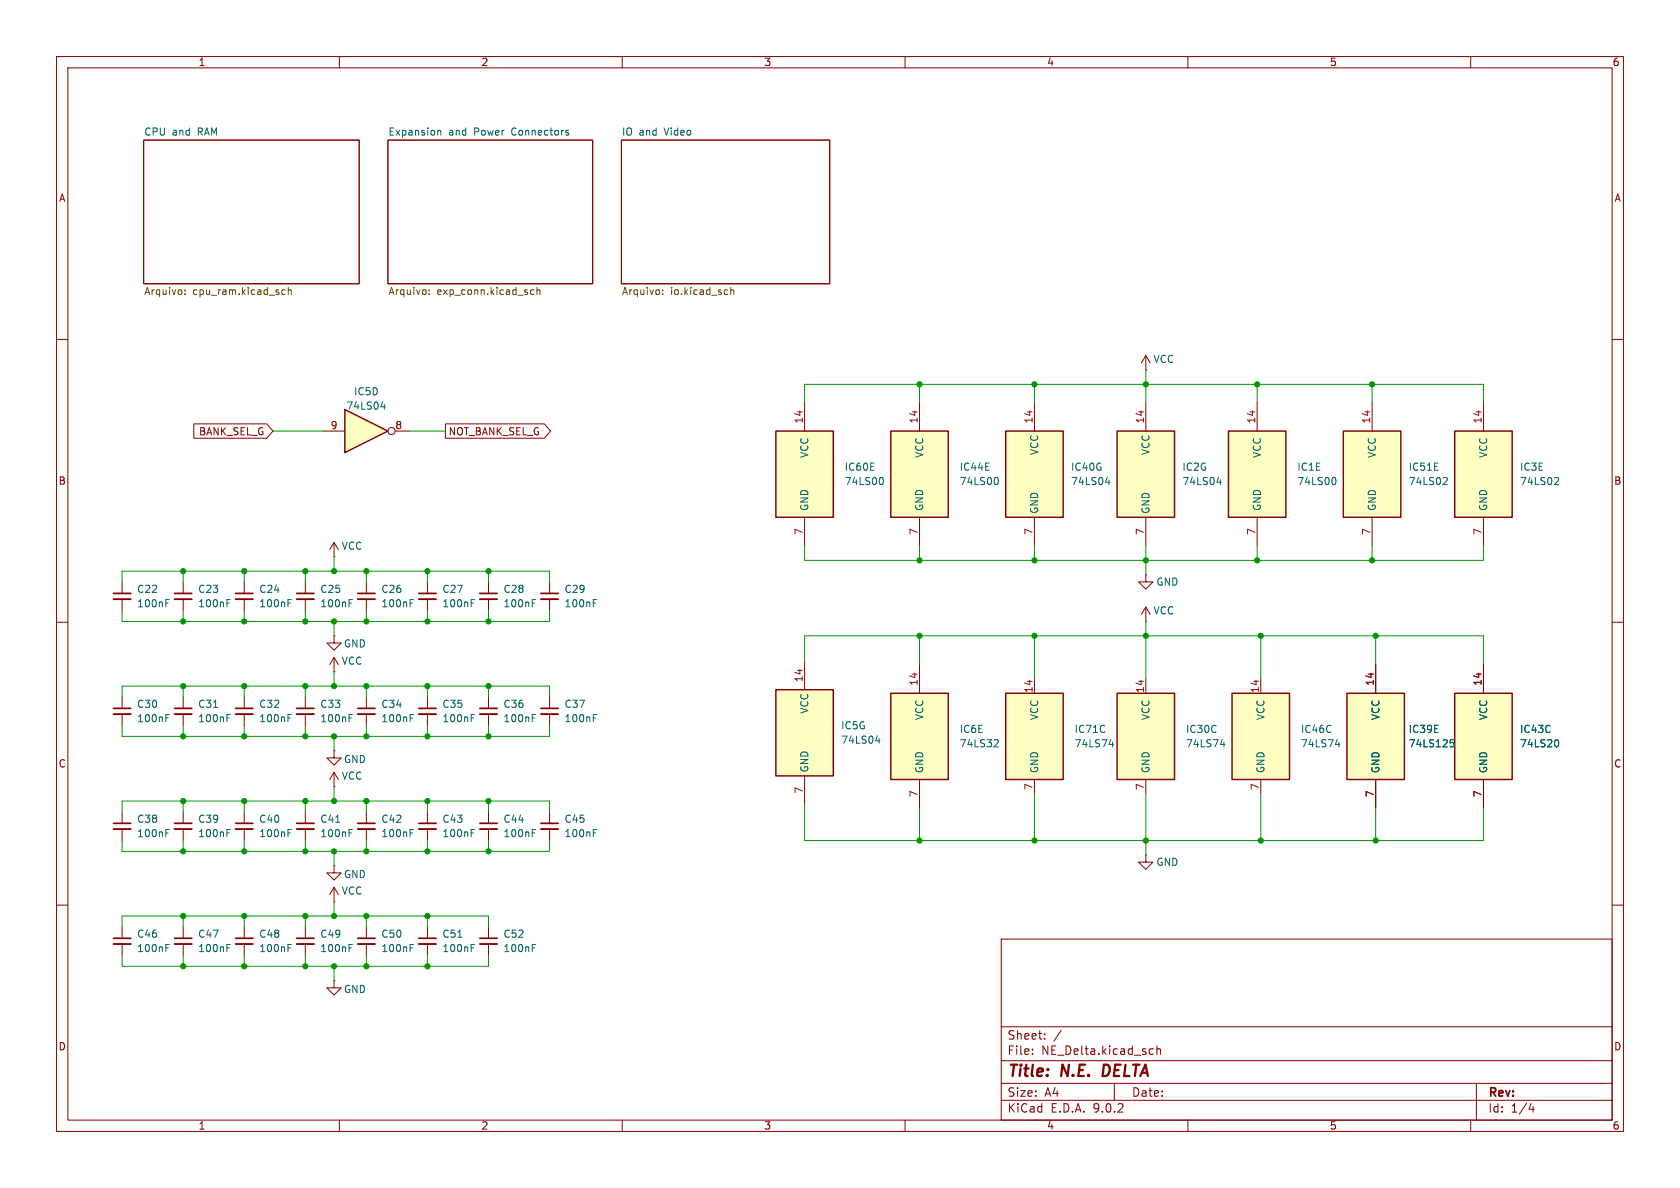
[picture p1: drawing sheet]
<svg xmlns="http://www.w3.org/2000/svg" width="297mm" height="210mm" viewBox="0 0 297 210" stroke-linecap="round" stroke-linejoin="round" font-family="sans-serif">
<g fill="none" stroke="#840000" stroke-width=".18">
<path d="M10 10h277v190h-277zM12 12h273v186h-273zM60 10v2M110 10v2M160 10v2M210 10v2M260 10v2M25.4 24.8h38.1v25.4h-38.1zM68.6 24.8h36.2v25.4h-36.2zM109.9 24.8h36.8v25.4h-36.8zM10 60h2M285 60h2"/>
<path d="M10 110h2M43.2 102.9v2M43.2 105.9v2.1M75.6 102.9v2M75.6 105.9v2.1M97.2 102.9v2M97.2 105.9v2.1M285 110h2M59.1 139.1h.1M59.1 132.7v1.3h1.2l-1.2 1.3-1.3-1.3h1.3M59.1 132.7h.1M59.1 136.5l-.8 1.3"/>
<path d="M59.1 136.5l.7 1.3M59.1 136.5v2.6M75.6 123.2v2M75.6 126.2v2.1M86.4 123.2v2M86.4 126.2v2.1M97.2 123.2v2M97.2 126.2v2.1M32.4 143.5v2M32.4 146.6v2M43.2 143.5v2M43.2 146.6v2"/>
<path d="M86.4 143.5v2M86.4 146.6v2M97.2 143.5v2M97.2 146.6v2M10 160h2M75.6 163.8v2.1M75.6 166.9v2M86.4 163.8v2.1M86.4 166.9v2M177 166h108v32h-108zM285 160h2M60 198v2"/>
<path d="M110 198v2M160 198v2M177 194.5h108M177 191.5h108M177 187.5h108M177 181.5h108M182.5 186.3v.1M182.5 185.5v.1M184.7 183.6v.1M184.7 182.8v.1M187.6 182.1l-1.3 2M197 191.5v3"/>
<path d="M203.5 185.4l.4 .1M203.9 186.3l-.4 .1M204.5 185.5l.2-.1 .4 .1 .1 .9M204.5 184.9v1.5M210 198v2M260 198v2M261 191.5v6.5M270.7 195l-.4 1.1h.9M271 195.6v1"/>
</g>
<path d="M195.2 188.2l-.3 2h.5" fill="none" stroke="#840000" stroke-width=".4"/>
<g fill="none" stroke="#006464" stroke-width=".18">
<path d="M77.4 23v.9M77.4 23.2l.2-.2 .3 .1v.8M100.2 23l.3 .1M100.2 23.5h.3l.1 .2-.2 .2h-.3M50.9 106.6h.4M50.9 106h.6M83.3 106.6h.4M83.3 106h.6M104.9 106.6h.4M104.9 106h.6M83.3 126.9h.4M83.3 126.3h.6"/>
<path d="M94.1 126.9h.4M94.1 126.3h.6M104.9 126.9h.4M104.9 126.3h.6M40.1 147.2h.4M40.1 146.6h.6M50.9 147.2h.4M50.9 146.6h.6M94.1 147.2h.4M94.1 146.6h.6M104.9 147.2h.4M104.9 146.6h.6"/>
<path d="M80.9 165.7h.8M83.3 167.6h.4M83.3 167h.6M94.1 167.6h.4M94.1 167h.6"/>
</g>
<g fill="none" stroke="#725600" stroke-width=".18">
<path d="M32.7 52v.1M32.7 51.3v.1M50.4 51.3l-.3-.1-.3 .3 .1 .5h.5M51 51.3l.1-.1 .3 .1 .1 .8M51 50.8v1.3M75.9 52v.1M75.9 51.3v.1M93.8 51.8l.2 .3 .4-.1M94.4 51.3l-.4-.1-.2 .3M94.9 51.3l.2-.1 .3 .1 .1 .8M94.9 50.8v1.3M117.2 52v.1"/>
<path d="M117.2 51.3v.1M129.2 51.3l.2-.1 .3 .1v.8M129.2 50.8v1.3"/>
</g>
<path d="M41.7 104.9h3M74 104.9h3.1M95.6 104.9h3.1M74 125.2h3.1M84.8 125.2h3.1M95.6 125.2h3.1M30.9 145.5h3M41.7 145.5h3M84.8 145.5h3.1M95.6 145.5h3.1M74 165.9h3.1M84.8 165.9h3.1" fill="none" stroke="#840000" stroke-width=".3"/>
<path d="M41.7 105.9h3M74 105.9h3.1M95.6 105.9h3.1M74 126.2h3.1M84.8 126.2h3.1M95.6 126.2h3.1M30.9 146.6h3M41.7 146.6h3M84.8 146.6h3.1M95.6 146.6h3.1M74 166.9h3.1M84.8 166.9h3.1" fill="none" stroke="#840000" stroke-width=".33"/>
<path d="M137.2 121.9h10.1v15.3h-10.1z" fill="#ffffc2"/>
<path d="M137.2 121.9h10.1v15.3h-10.1z" fill="none" stroke="#840000" stroke-width=".25"/>
<path d="M142.2 116.8v5.1M142.2 137.2v5M64.8 163.8v2.1M64.8 166.9v2" fill="none" stroke="#840000" stroke-width=".18"/>
<path d="M154.8 131h.8M155.4 130.5v.9M72.5 167.6h.4M72.5 167h.6" fill="none" stroke="#006464" stroke-width=".18"/>
<path d="M63.2 165.9h3.1" fill="none" stroke="#840000" stroke-width=".3"/>
<path d="M63.2 166.9h3.1" fill="none" stroke="#840000" stroke-width=".33"/>
<path d="M157.5 122.6h10.1v15.2h-10.1z" fill="#ffffc2"/>
<path d="M157.5 122.6h10.1v15.2h-10.1z" fill="none" stroke="#840000" stroke-width=".25"/>
<g fill="none" stroke="#840000" stroke-width=".18">
<path d="M59.1 98.4h.1M59.1 95.9l-.8 1.3M59.1 95.9l.7 1.3M59.1 95.9v2.5M54 102.9v2M54 105.9v2.1M59.1 118.7h.1M59.1 112.4v1.3h1.2l-1.2 1.2-1.3-1.2h1.3M59.1 112.4h.1M59.1 116.2v2.5M59.1 116.2l-.8 1.3M59.1 116.2l.7 1.3"/>
<path d="M162.6 117.5v5.1M54 123.2v2M54 126.2v2.1M162.6 137.8v5.1M21.6 143.5v2M21.6 146.6v2M54 143.5v2M54 146.6v2M59.1 159.4h.1M59.1 153v1.3h1.2l-1.2 1.3-1.3-1.3h1.3M59.1 153h.1M59.1 156.8v2.6"/>
<path d="M59.1 156.8l-.8 1.3M59.1 156.8l.7 1.3M21.6 163.8v2.1M21.6 166.9v2M32.4 163.8v2.1M32.4 166.9v2M43.2 163.8v2.1M43.2 166.9v2M54 163.8v2.1M54 166.9v2M59.1 173.4v1.2h1.2l-1.2 1.3-1.3-1.3h1.3M59.1 173.4h.1"/>
</g>
<g fill="none" stroke="#006464" stroke-width=".18">
<path d="M61.7 106.6h.4M61.7 106h.6M61.7 126.9h.4M61.7 126.3h.6M175.9 130.8h.5l.1 .3-.8 .9h.8M29.3 147.2h.4M29.3 146.6h.6M59.3 145.4h.8M61.7 147.2h.4M61.7 146.6h.6M29.3 167.6h.4M29.3 167h.6"/>
<path d="M40.1 167.6h.4M40.1 167h.6M50.9 167.6h.4M50.9 167h.6M61.7 167.6h.4M61.7 167h.6"/>
</g>
<path d="M52.5 104.9h3M52.5 125.2h3M20.1 145.5h3M52.5 145.5h3M20.1 165.9h3M30.9 165.9h3M41.7 165.9h3M52.5 165.9h3" fill="none" stroke="#840000" stroke-width=".3"/>
<path d="M52.5 105.9h3M52.5 126.2h3M20.1 146.6h3M52.5 146.6h3M20.1 166.9h3M30.9 166.9h3M41.7 166.9h3M52.5 166.9h3" fill="none" stroke="#840000" stroke-width=".33"/>
<path d="M61 72.4l7.6 3.8-7.6 3.8z" fill="#ffffc2"/>
<path d="M61 72.4l7.6 3.8-7.6 3.8z" fill="none" stroke="#840000" stroke-width=".25"/>
<g fill="none" stroke="#840000" stroke-width=".18">
<path d="M57.1 76.2h3.9M69.8 76.2h2.6M43.2 123.2v2M43.2 126.2v2.1M64.8 123.2v2M64.8 126.2v2.1M64.8 143.5v2M64.8 146.6v2M75.6 143.5v2M75.6 146.6v2"/>
<circle cx="69.2" cy="76.2" r=".63"/>
</g>
<path d="M67.3 71.9h.8M67.9 71.5v.8M50.9 126.9h.4M50.9 126.3h.6M72.5 126.9h.4M72.5 126.3h.6M72.5 147.2h.4M72.5 146.6h.6M83.3 147.2h.4M83.3 146.6h.6" fill="none" stroke="#006464" stroke-width=".18"/>
<path d="M41.7 125.2h3M63.2 125.2h3.1M63.2 145.5h3.1M74 145.5h3.1" fill="none" stroke="#840000" stroke-width=".3"/>
<path d="M41.7 126.2h3M63.2 126.2h3.1M63.2 146.6h3.1M74 146.6h3.1" fill="none" stroke="#840000" stroke-width=".33"/>
<path d="M197.5 76.2h10.1v15.2h-10.1z" fill="#ffffc2"/>
<path d="M197.5 76.2h10.1v15.2h-10.1z" fill="none" stroke="#840000" stroke-width=".25"/>
<path d="M202.6 71.1v5.1M202.6 91.4v5.1" fill="none" stroke="#840000" stroke-width=".18"/>
<path d="M215.1 85.2h.8M215.7 84.8v.9" fill="none" stroke="#006464" stroke-width=".18"/>
<path d="M217.2 76.2h10.1v15.2h-10.1z" fill="#ffffc2"/>
<path d="M217.2 76.2h10.1v15.2h-10.1z" fill="none" stroke="#840000" stroke-width=".25"/>
<path d="M222.2 71.1v5.1M222.2 91.4v5.1M21.6 102.9v2M21.6 105.9v2.1" fill="none" stroke="#840000" stroke-width=".18"/>
<path d="M235.9 84.4a.79 .79 0 0 1 0 1.3M29.3 106.6h.4M29.3 106h.6" fill="none" stroke="#006464" stroke-width=".18"/>
<path d="M20.1 104.9h3" fill="none" stroke="#840000" stroke-width=".3"/>
<path d="M20.1 105.9h3" fill="none" stroke="#840000" stroke-width=".33"/>
<path d="M177.8 122.6h10.2v15.2h-10.2z" fill="#ffffc2"/>
<path d="M177.8 122.6h10.2v15.2h-10.2z" fill="none" stroke="#840000" stroke-width=".25"/>
<path d="M182.9 120v2.6M182.9 137.8v2.5" fill="none" stroke="#840000" stroke-width=".18"/>
<path d="M196.1 131.6h.8M196.7 131.2v.8" fill="none" stroke="#006464" stroke-width=".18"/>
<path d="M197.5 122.6h10.1v15.2h-10.1z" fill="#ffffc2"/>
<path d="M197.5 122.6h10.1v15.2h-10.1z" fill="none" stroke="#840000" stroke-width=".25"/>
<path d="M202.6 120v2.6M202.6 137.8v2.5" fill="none" stroke="#840000" stroke-width=".18"/>
<path d="M215.8 131.6h.8M216.4 131.2v.8" fill="none" stroke="#006464" stroke-width=".18"/>
<path d="M157.5 76.2h10.1v15.2h-10.1z" fill="#ffffc2"/>
<path d="M157.5 76.2h10.1v15.2h-10.1z" fill="none" stroke="#840000" stroke-width=".25"/>
<path d="M162.6 71.1v5.1M162.6 91.4v5.1" fill="none" stroke="#840000" stroke-width=".18"/>
<path d="M176.2 84.4a.79 .79 0 0 1 0 1.3" fill="none" stroke="#006464" stroke-width=".18"/>
<path d="M137.2 76.2h10.1v15.2h-10.1z" fill="#ffffc2"/>
<path d="M137.2 76.2h10.1v15.2h-10.1z" fill="none" stroke="#840000" stroke-width=".25"/>
<path d="M142.2 71.1v5.1M142.2 91.4v5.1M21.6 123.2v2M21.6 126.2v2.1" fill="none" stroke="#840000" stroke-width=".18"/>
<path d="M155.9 84.4a.79 .79 0 0 1 0 1.3M29.3 126.9h.4M29.3 126.3h.6" fill="none" stroke="#006464" stroke-width=".18"/>
<path d="M20.1 125.2h3" fill="none" stroke="#840000" stroke-width=".3"/>
<path d="M20.1 126.2h3" fill="none" stroke="#840000" stroke-width=".33"/>
<path d="M257.2 122.6h10.1v15.2h-10.1z" fill="#ffffc2"/>
<path d="M257.2 122.6h10.1v15.2h-10.1z" fill="none" stroke="#840000" stroke-width=".25"/>
<path d="M262.3 117.5v5.1M262.3 137.8v5.1" fill="none" stroke="#840000" stroke-width=".18"/>
<path d="M275.2 130.8a.79 .79 0 0 1 0 1.2" fill="none" stroke="#006464" stroke-width=".18"/>
<path d="M217.8 122.6h10.2v15.2h-10.2z" fill="#ffffc2"/>
<path d="M217.8 122.6h10.2v15.2h-10.2z" fill="none" stroke="#840000" stroke-width=".25"/>
<path d="M222.9 120v2.6M222.9 137.8v2.5" fill="none" stroke="#840000" stroke-width=".18"/>
<path d="M236.1 131.6h.8M236.7 131.2v.8" fill="none" stroke="#006464" stroke-width=".18"/>
<path d="M238.1 122.6h10.2v15.2h-10.2z" fill="#ffffc2"/>
<path d="M238.1 122.6h10.2v15.2h-10.2z" fill="none" stroke="#840000" stroke-width=".25"/>
<g fill="none" stroke="#840000" stroke-width=".18">
<path d="M202.6 65.4h.1M202.6 62.9v2.5M202.6 62.9l-.8 1.2M202.6 62.9l.7 1.2M32.4 102.9v2M32.4 105.9v2.1M86.4 102.9v2M86.4 105.9v2.1M202.6 109.9h.1M202.6 101.6v1.3h1.2l-1.2 1.2-1.3-1.2h1.3M202.6 101.6h.1M202.6 107.3l-.8 1.3"/>
<path d="M202.6 107.3l.7 1.3M202.6 107.3v2.6M243.2 117.5v5.1M32.4 123.2v2M32.4 126.2v2.1M243.2 137.8v5.1M202.6 151.1v1.3h1.2l-1.2 1.3-1.3-1.3h1.3M202.6 151.1h.1"/>
</g>
<path d="M40.1 106.6h.4M40.1 106h.6M94.1 106.6h.4M94.1 106h.6M37.8 125h.7M40.1 126.9h.4M40.1 126.3h.6M256.4 130.8h.6M256.5 131.2h.3l.3 .3-.1 .4-.5 .1" fill="none" stroke="#006464" stroke-width=".18"/>
<path d="M30.9 104.9h3M84.8 104.9h3.1M30.9 125.2h3" fill="none" stroke="#840000" stroke-width=".3"/>
<path d="M30.9 105.9h3M84.8 105.9h3.1M30.9 126.2h3" fill="none" stroke="#840000" stroke-width=".33"/>
<path d="M177.8 76.2h10.2v15.2h-10.2z" fill="#ffffc2"/>
<path d="M177.8 76.2h10.2v15.2h-10.2z" fill="none" stroke="#840000" stroke-width=".25"/>
<path d="M182.9 71.1v5.1M182.9 91.4v5.1" fill="none" stroke="#840000" stroke-width=".18"/>
<path d="M195.4 85.2h.8M196.1 84.8v.9" fill="none" stroke="#006464" stroke-width=".18"/>
<path d="M257.2 76.2h10.1v15.2h-10.1z" fill="#ffffc2"/>
<path d="M257.2 76.2h10.1v15.2h-10.1z" fill="none" stroke="#840000" stroke-width=".25"/>
<path d="M262.3 71.1v5.1M262.3 91.4v5.1M64.8 102.9v2M64.8 105.9v2.1" fill="none" stroke="#840000" stroke-width=".18"/>
<path d="M275 84.4l.4 .1 .1 .3-.7 .9h.7M72.5 106.6h.4M72.5 106h.6" fill="none" stroke="#006464" stroke-width=".18"/>
<path d="M63.2 104.9h3.1" fill="none" stroke="#840000" stroke-width=".3"/>
<path d="M63.2 105.9h3.1" fill="none" stroke="#840000" stroke-width=".33"/>
<path d="M237.5 76.2h10.1v15.2h-10.1z" fill="#ffffc2"/>
<path d="M237.5 76.2h10.1v15.2h-10.1z" fill="none" stroke="#840000" stroke-width=".25"/>
<path d="M34.3 74.9h12.8l1.2 1.3-1.2 1.3h-12.8zM78.7 74.9h17.5l1.1 1.3-1.1 1.3h-17.5zM242.6 71.1v5.1M242.6 91.4v5.1M243.2 117.5v5.1M262.3 117.5v5.1M243.2 137.8v5.1M262.3 137.8v5.1" fill="none" stroke="#840000" stroke-width=".18"/>
<path d="M255.3 84.4l.4 .1 .2 .3-.8 .9h.8M256.4 130.8h.6M256.5 131.2h.3l.3 .3-.1 .4-.5 .1M275.2 130.8a.79 .79 0 0 1 0 1.2" fill="none" stroke="#006464" stroke-width=".18"/>
<g fill="none" stroke="#009600" stroke-width=".18">
<path d="M48.3 76.2h8.8M72.4 76.2h6.3M142.2 71.1v-3.2h120.1v3.2M162.6 67.9v3.2M182.9 67.9v3.2M202.6 65.4v5.7M222.2 67.9v3.2M242.6 67.9v3.2M59.1 98.4v2.6M142.2 96.5v2.6h120.1v-2.6M162.6 96.5v2.6M182.9 96.5v2.6"/>
<path d="M202.6 96.5v5.1M222.2 96.5v2.6M242.6 96.5v2.6M21.6 102.9v-1.9h75.6v1.9M21.6 108v1.9h75.6v-1.9M32.4 101v1.9M32.4 108v1.9M43.2 101v1.9M43.2 108v1.9M54 101v1.9M54 108v1.9M59.1 109.9v2.5"/>
<path d="M59.1 118.7v2.6M64.8 101v1.9M64.8 108v1.9M75.6 101v1.9M75.6 108v1.9M86.4 101v1.9M86.4 108v1.9M142.2 116.8v-4.4h120.1v5.1M162.6 112.4v5.1M182.9 112.4v7.6M202.6 109.9v10.1M222.9 112.4v7.6"/>
<path d="M243.2 112.4v5.1M21.6 123.2v-1.9h75.6v1.9M21.6 128.3v1.9h75.6v-1.9M32.4 121.3v1.9M32.4 128.3v1.9M43.2 121.3v1.9M43.2 128.3v1.9M54 121.3v1.9M54 128.3v1.9M59.1 130.2v2.5M59.1 139.1v2.5M64.8 121.3v1.9"/>
<path d="M64.8 128.3v1.9M75.6 121.3v1.9M75.6 128.3v1.9M86.4 121.3v1.9M86.4 128.3v1.9M21.6 143.5v-1.9h75.6v1.9M21.6 148.6v1.9h75.6v-1.9M32.4 141.6v1.9M32.4 148.6v1.9M43.2 141.6v1.9M43.2 148.6v1.9M54 141.6v1.9"/>
<path d="M54 148.6v1.9M59.1 150.5v2.5M59.1 159.4v2.5M64.8 141.6v1.9M64.8 148.6v1.9M75.6 141.6v1.9M75.6 148.6v1.9M86.4 141.6v1.9M86.4 148.6v1.9M142.2 142.2v6.4h120.1v-5.7M162.6 142.9v5.7M182.9 140.3v8.3"/>
<path d="M202.6 140.3v10.8M222.9 140.3v8.3M243.2 142.9v5.7M21.6 163.8v-1.9h64.8v1.9M21.6 168.9v1.9h64.8v-1.9M32.4 161.9v1.9M32.4 168.9v1.9M43.2 161.9v1.9M43.2 168.9v1.9M54 161.9v1.9M54 168.9v1.9M59.1 170.8v2.6"/>
<path d="M64.8 161.9v1.9M64.8 168.9v1.9M75.6 161.9v1.9M75.6 168.9v1.9"/>
</g>
<g fill="#009600" stroke="#009600" stroke-width=".18">
<circle cx="202.6" cy="148.6" r=".46"/>
<circle cx="222.9" cy="148.6" r=".46"/>
<circle cx="243.2" cy="148.6" r=".46"/>
<circle cx="242.6" cy="67.9" r=".46"/>
<circle cx="242.6" cy="99.1" r=".46"/>
<circle cx="243.2" cy="112.4" r=".46"/>
<circle cx="222.9" cy="112.4" r=".46"/>
<circle cx="75.6" cy="170.8" r=".46"/>
<circle cx="59.1" cy="130.2" r=".46"/>
<circle cx="75.6" cy="150.5" r=".46"/>
<circle cx="64.8" cy="170.8" r=".46"/>
<circle cx="59.1" cy="170.8" r=".46"/>
<circle cx="59.1" cy="161.9" r=".46"/>
<circle cx="64.8" cy="161.9" r=".46"/>
<circle cx="75.6" cy="161.9" r=".46"/>
<circle cx="64.8" cy="141.6" r=".46"/>
<circle cx="64.8" cy="130.2" r=".46"/>
<circle cx="75.6" cy="130.2" r=".46"/>
<circle cx="59.1" cy="121.3" r=".46"/>
<circle cx="59.1" cy="101" r=".46"/>
<circle cx="64.8" cy="121.3" r=".46"/>
<circle cx="54" cy="101" r=".46"/>
<circle cx="54" cy="109.9" r=".46"/>
<circle cx="64.8" cy="101" r=".46"/>
<circle cx="59.1" cy="109.9" r=".46"/>
<circle cx="64.8" cy="109.9" r=".46"/>
<circle cx="75.6" cy="101" r=".46"/>
<circle cx="86.4" cy="101" r=".46"/>
<circle cx="75.6" cy="141.6" r=".46"/>
<circle cx="64.8" cy="150.5" r=".46"/>
<circle cx="86.4" cy="150.5" r=".46"/>
<circle cx="59.1" cy="141.6" r=".46"/>
<circle cx="86.4" cy="141.6" r=".46"/>
<circle cx="59.1" cy="150.5" r=".46"/>
<circle cx="86.4" cy="130.2" r=".46"/>
<circle cx="75.6" cy="121.3" r=".46"/>
<circle cx="86.4" cy="109.9" r=".46"/>
<circle cx="75.6" cy="109.9" r=".46"/>
<circle cx="54" cy="121.3" r=".46"/>
<circle cx="43.2" cy="121.3" r=".46"/>
<circle cx="32.4" cy="121.3" r=".46"/>
<circle cx="32.4" cy="130.2" r=".46"/>
<circle cx="32.4" cy="109.9" r=".46"/>
<circle cx="32.4" cy="101" r=".46"/>
<circle cx="43.2" cy="141.6" r=".46"/>
<circle cx="54" cy="141.6" r=".46"/>
<circle cx="54" cy="130.2" r=".46"/>
<circle cx="43.2" cy="130.2" r=".46"/>
<circle cx="32.4" cy="141.6" r=".46"/>
<circle cx="43.2" cy="109.9" r=".46"/>
<circle cx="43.2" cy="101" r=".46"/>
<circle cx="54" cy="150.5" r=".46"/>
<circle cx="32.4" cy="150.5" r=".46"/>
<circle cx="43.2" cy="170.8" r=".46"/>
<circle cx="43.2" cy="161.9" r=".46"/>
<circle cx="32.4" cy="170.8" r=".46"/>
<circle cx="32.4" cy="161.9" r=".46"/>
<circle cx="54" cy="170.8" r=".46"/>
<circle cx="54" cy="161.9" r=".46"/>
<circle cx="43.2" cy="150.5" r=".46"/>
<circle cx="182.9" cy="112.4" r=".46"/>
<circle cx="162.6" cy="99.1" r=".46"/>
<circle cx="162.6" cy="112.4" r=".46"/>
<circle cx="86.4" cy="121.3" r=".46"/>
<circle cx="162.6" cy="148.6" r=".46"/>
<circle cx="182.9" cy="148.6" r=".46"/>
<circle cx="222.2" cy="67.9" r=".46"/>
<circle cx="182.9" cy="67.9" r=".46"/>
<circle cx="202.6" cy="67.9" r=".46"/>
<circle cx="222.2" cy="99.1" r=".46"/>
<circle cx="162.6" cy="67.9" r=".46"/>
<circle cx="182.9" cy="99.1" r=".46"/>
<circle cx="202.6" cy="112.4" r=".46"/>
<circle cx="202.6" cy="99.1" r=".46"/>
</g>
<g font-size="2.8" fill="#840000">
<text x="178" y="190.9">Title:</text>
<text x="187.7" y="190.9">N.E.</text>
<text x="195.8" y="190.9">DELTA</text>
</g>
<g font-size="2.1" fill="#840000">
<text x="178" y="184">Sheet:</text>
<text x="178" y="186.7">File:</text>
<text x="184.1" y="186.7">NE_Delta.kicad_sch</text>
<text x="178" y="196.9">KiCad</text>
<text x="178" y="194.1">Size:</text>
<text x="184.7" y="194.1">A4</text>
<text x="185.7" y="196.9">E.D.A.</text>
<text x="193.3" y="196.9">9.0.2</text>
<text x="200" y="194.1">Date:</text>
<text x="263" y="194.3">Rev:</text>
<text x="263" y="196.9">Id:</text>
<text x="267.1" y="196.9">1/4</text>
</g>
<g font-size="1.8" fill="#840000">
<text x="35" y="11.9">1</text>
<text x="85" y="11.9">2</text>
<text x="135" y="11.9">3</text>
<text x="185" y="11.9">4</text>
<text x="235" y="11.9">5</text>
<text x="285" y="11.9">6</text>
<text x="10.3" y="35.9">A</text>
<text x="285.3" y="35.9">A</text>
<text x="35.1" y="77.2">BANK_SEL_G</text>
<text x="79.2" y="77.2">NOT_BANK_SEL_G</text>
<text x="10.3" y="85.9">B</text>
<text x="285.3" y="85.9">B</text>
<text x="10.3" y="135.9">C</text>
<text x="285.3" y="135.9">C</text>
<text x="10.3" y="185.9">D</text>
<text x="285.3" y="185.9">D</text>
<text x="35" y="199.9">1</text>
<text x="85" y="199.9">2</text>
<text x="135" y="199.9">3</text>
<text x="185" y="199.9">4</text>
<text x="235" y="199.9">5</text>
<text x="285" y="199.9">6</text>
</g>
<g font-size="1.8" fill="#006464">
<text x="25.4" y="24.1">CPU</text>
<text x="30.4" y="24.1">and</text>
<text x="35.1" y="24.1">RAM</text>
<text x="68.6" y="24.1">Expansion</text>
<text x="79.3" y="24.1">and</text>
<text x="83.9" y="24.1">Power</text>
<text x="90.7" y="24.1">Connectors</text>
<text x="109.9" y="24.1">IO</text>
<text x="113" y="24.1">and</text>
<text x="117.6" y="24.1">Video</text>
<text x="203.8" y="64.4">VCC</text>
<text x="62.5" y="70.1">IC5D</text>
<text x="61.1" y="72.6">74LS04</text>
<text x="143.1" y="81" transform="rotate(-90 143.1 81)">VCC</text>
<text x="149.2" y="83.4">IC60E</text>
<text x="163.4" y="81" transform="rotate(-90 163.4 81)">VCC</text>
<text x="169.6" y="83.4">IC44E</text>
<text x="183.7" y="80.5" transform="rotate(-90 183.7 80.5)">VCC</text>
<text x="189.2" y="83.4">IC40G</text>
<text x="203.4" y="80.5" transform="rotate(-90 203.4 80.5)">VCC</text>
<text x="208.9" y="83.4">IC2G</text>
<text x="223.1" y="81" transform="rotate(-90 223.1 81)">VCC</text>
<text x="229.2" y="83.4">IC1E</text>
<text x="243.4" y="81" transform="rotate(-90 243.4 81)">VCC</text>
<text x="248.9" y="83.4">IC51E</text>
<text x="263.1" y="81" transform="rotate(-90 263.1 81)">VCC</text>
<text x="268.6" y="83.4">IC3E</text>
<text x="149.2" y="86">74LS00</text>
<text x="169.6" y="86">74LS00</text>
<text x="189.2" y="86">74LS04</text>
<text x="208.9" y="86">74LS04</text>
<text x="229.2" y="86">74LS00</text>
<text x="248.9" y="86">74LS02</text>
<text x="268.6" y="86">74LS02</text>
<text x="143.1" y="90.4" transform="rotate(-90 143.1 90.4)">GND</text>
<text x="163.4" y="90.4" transform="rotate(-90 163.4 90.4)">GND</text>
<text x="183.7" y="90.9" transform="rotate(-90 183.7 90.9)">GND</text>
<text x="203.4" y="90.9" transform="rotate(-90 203.4 90.9)">GND</text>
<text x="223.1" y="90.4" transform="rotate(-90 223.1 90.4)">GND</text>
<text x="243.4" y="90.4" transform="rotate(-90 243.4 90.4)">GND</text>
<text x="263.1" y="90.4" transform="rotate(-90 263.1 90.4)">GND</text>
<text x="60.3" y="97.4">VCC</text>
<text x="24.1" y="107.5">100nF</text>
<text x="24.1" y="105">C22</text>
<text x="34.9" y="107.5">100nF</text>
<text x="34.9" y="105">C23</text>
<text x="45.7" y="107.5">100nF</text>
<text x="45.7" y="105">C24</text>
<text x="56.5" y="107.5">100nF</text>
<text x="56.5" y="105">C25</text>
<text x="67.3" y="107.5">100nF</text>
<text x="67.3" y="105">C26</text>
<text x="78.1" y="107.5">100nF</text>
<text x="78.1" y="105">C27</text>
<text x="88.9" y="107.5">100nF</text>
<text x="88.9" y="105">C28</text>
<text x="99.7" y="107.5">100nF</text>
<text x="99.7" y="105">C29</text>
<text x="204.3" y="103.7">GND</text>
<text x="203.8" y="108.8">VCC</text>
<text x="60.3" y="117.7">VCC</text>
<text x="60.7" y="114.7">GND</text>
<text x="24.1" y="125.3">C30</text>
<text x="34.9" y="125.3">C31</text>
<text x="45.7" y="125.3">C32</text>
<text x="56.5" y="125.3">C33</text>
<text x="67.3" y="125.3">C34</text>
<text x="78.1" y="125.3">C35</text>
<text x="88.9" y="125.3">C36</text>
<text x="99.7" y="125.3">C37</text>
<text x="24.1" y="127.9">100nF</text>
<text x="34.9" y="127.9">100nF</text>
<text x="45.7" y="127.9">100nF</text>
<text x="56.5" y="127.9">100nF</text>
<text x="67.3" y="127.9">100nF</text>
<text x="78.1" y="127.9">100nF</text>
<text x="88.9" y="127.9">100nF</text>
<text x="99.7" y="127.9">100nF</text>
<text x="143.1" y="126.3" transform="rotate(-90 143.1 126.3)">VCC</text>
<text x="148.6" y="129.1">IC5G</text>
<text x="148.6" y="131.7">74LS04</text>
<text x="163.4" y="127.4" transform="rotate(-90 163.4 127.4)">VCC</text>
<text x="169.6" y="129.8">IC6E</text>
<text x="183.7" y="127.4" transform="rotate(-90 183.7 127.4)">VCC</text>
<text x="189.9" y="129.8">IC71C</text>
<text x="203.4" y="127.4" transform="rotate(-90 203.4 127.4)">VCC</text>
<text x="209.6" y="129.8">IC30C</text>
<text x="223.7" y="127.4" transform="rotate(-90 223.7 127.4)">VCC</text>
<text x="229.9" y="129.8">IC46C</text>
<text x="244.1" y="127.4" transform="rotate(-90 244.1 127.4)">VCC</text>
<text x="248.9" y="129.8">IC39E</text>
<text x="263.1" y="127.4" transform="rotate(-90 263.1 127.4)">VCC</text>
<text x="268.6" y="129.8">IC43C</text>
<text x="60.7" y="135.1">GND</text>
<text x="143.1" y="136.7" transform="rotate(-90 143.1 136.7)">GND</text>
<text x="163.4" y="136.8" transform="rotate(-90 163.4 136.8)">GND</text>
<text x="169.6" y="132.3">74LS32</text>
<text x="183.7" y="136.8" transform="rotate(-90 183.7 136.8)">GND</text>
<text x="189.9" y="132.3">74LS74</text>
<text x="203.4" y="136.8" transform="rotate(-90 203.4 136.8)">GND</text>
<text x="209.6" y="132.3">74LS74</text>
<text x="223.7" y="136.8" transform="rotate(-90 223.7 136.8)">GND</text>
<text x="229.9" y="132.3">74LS74</text>
<text x="244.1" y="136.8" transform="rotate(-90 244.1 136.8)">GND</text>
<text x="248.9" y="132.3">74LS125</text>
<text x="263.1" y="136.8" transform="rotate(-90 263.1 136.8)">GND</text>
<text x="268.6" y="132.3">74LS20</text>
<text x="60.3" y="138">VCC</text>
<text x="24.1" y="148.2">100nF</text>
<text x="24.1" y="145.6">C38</text>
<text x="34.9" y="148.2">100nF</text>
<text x="34.9" y="145.6">C39</text>
<text x="45.7" y="148.2">100nF</text>
<text x="45.7" y="145.6">C40</text>
<text x="56.5" y="148.2">100nF</text>
<text x="56.5" y="145.6">C41</text>
<text x="67.3" y="148.2">100nF</text>
<text x="67.3" y="145.6">C42</text>
<text x="78.1" y="148.2">100nF</text>
<text x="78.1" y="145.6">C43</text>
<text x="88.9" y="148.2">100nF</text>
<text x="88.9" y="145.6">C44</text>
<text x="99.7" y="148.2">100nF</text>
<text x="99.7" y="145.6">C45</text>
<text x="60.7" y="155.4">GND</text>
<text x="204.3" y="153.3">GND</text>
<text x="60.3" y="158.3">VCC</text>
<text x="24.1" y="166">C46</text>
<text x="34.9" y="166">C47</text>
<text x="45.7" y="166">C48</text>
<text x="56.5" y="166">C49</text>
<text x="67.3" y="166">C50</text>
<text x="78.1" y="166">C51</text>
<text x="88.9" y="166">C52</text>
<text x="24.1" y="168.5">100nF</text>
<text x="34.9" y="168.5">100nF</text>
<text x="45.7" y="168.5">100nF</text>
<text x="56.5" y="168.5">100nF</text>
<text x="67.3" y="168.5">100nF</text>
<text x="78.1" y="168.5">100nF</text>
<text x="88.9" y="168.5">100nF</text>
<text x="60.7" y="175.7">GND</text>
</g>
<g font-size="1.8" fill="#725600">
<text x="25.4" y="52.5">Arquivo:</text>
<text x="34.1" y="52.5">cpu_ram.kicad_sch</text>
<text x="68.6" y="52.5">Arquivo:</text>
<text x="77.2" y="52.5">exp_conn.kicad_sch</text>
<text x="109.9" y="52.5">Arquivo:</text>
<text x="118.5" y="52.5">io.kicad_sch</text>
</g>
<g font-size="1.8" fill="#a90000">
<text x="58.3" y="75.9">9</text>
<text x="69.8" y="75.9">8</text>
<text x="142" y="75" transform="rotate(-90 142 75)">14</text>
<text x="162.3" y="75" transform="rotate(-90 162.3 75)">14</text>
<text x="182.6" y="75" transform="rotate(-90 182.6 75)">14</text>
<text x="202.3" y="75" transform="rotate(-90 202.3 75)">14</text>
<text x="222" y="75" transform="rotate(-90 222 75)">14</text>
<text x="242.3" y="75" transform="rotate(-90 242.3 75)">14</text>
<text x="262" y="75" transform="rotate(-90 262 75)">14</text>
<text x="142" y="94.7" transform="rotate(-90 142 94.7)">7</text>
<text x="162.3" y="94.7" transform="rotate(-90 162.3 94.7)">7</text>
<text x="182.6" y="94.7" transform="rotate(-90 182.6 94.7)">7</text>
<text x="202.3" y="94.7" transform="rotate(-90 202.3 94.7)">7</text>
<text x="222" y="94.7" transform="rotate(-90 222 94.7)">7</text>
<text x="242.3" y="94.7" transform="rotate(-90 242.3 94.7)">7</text>
<text x="262" y="94.7" transform="rotate(-90 262 94.7)">7</text>
<text x="142" y="120.7" transform="rotate(-90 142 120.7)">14</text>
<text x="162.3" y="121.3" transform="rotate(-90 162.3 121.3)">14</text>
<text x="182.6" y="122.6" transform="rotate(-90 182.6 122.6)">14</text>
<text x="202.3" y="122.6" transform="rotate(-90 202.3 122.6)">14</text>
<text x="222.6" y="122.6" transform="rotate(-90 222.6 122.6)">14</text>
<text x="243" y="121.3" transform="rotate(-90 243 121.3)">14</text>
<text x="262" y="121.3" transform="rotate(-90 262 121.3)">14</text>
<text x="142" y="140.4" transform="rotate(-90 142 140.4)">7</text>
<text x="162.3" y="141" transform="rotate(-90 162.3 141)">7</text>
<text x="182.6" y="139.8" transform="rotate(-90 182.6 139.8)">7</text>
<text x="202.3" y="139.8" transform="rotate(-90 202.3 139.8)">7</text>
<text x="222.6" y="139.8" transform="rotate(-90 222.6 139.8)">7</text>
<text x="243" y="141" transform="rotate(-90 243 141)">7</text>
<text x="262" y="141" transform="rotate(-90 262 141)">7</text>
</g>
</svg>
